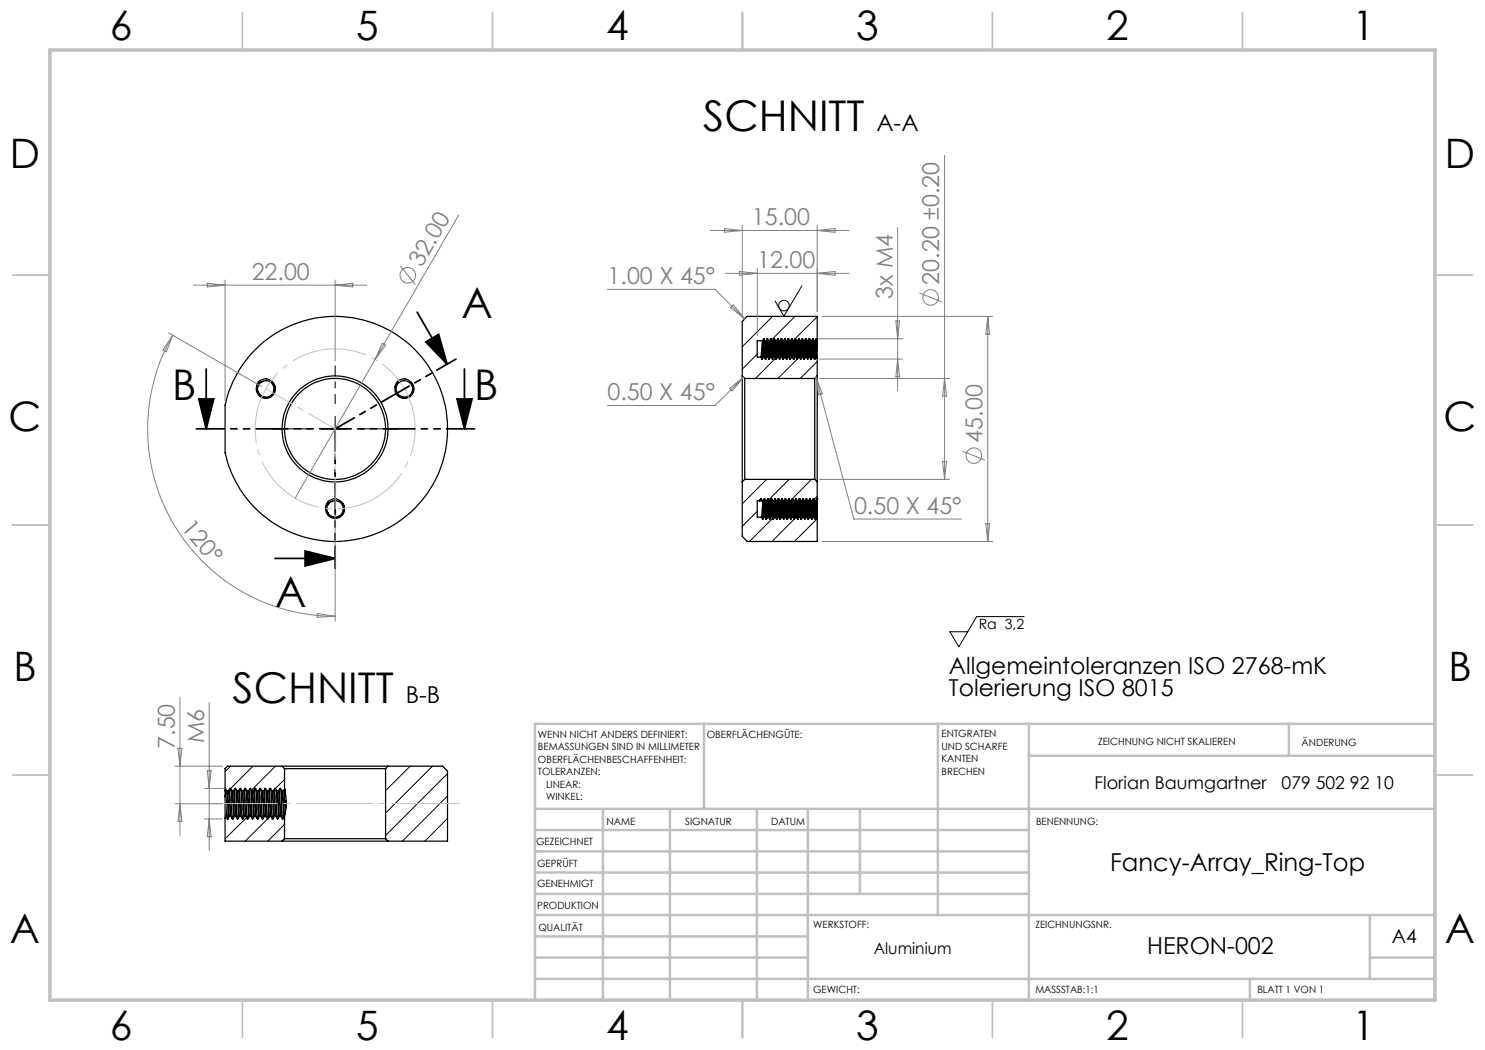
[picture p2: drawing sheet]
<svg xmlns="http://www.w3.org/2000/svg" width="297mm" height="210mm" viewBox="0 0 297 210" stroke-linecap="round" stroke-linejoin="round" font-family="sans-serif">
<g fill="none" stroke="#000" stroke-width=".25">
<path d="M52.5 76.3a1.65 1.65 0 0 1 2.2 .8 1.65 1.65 0 0 1-.9 2.2 1.65 1.65 0 0 1-2.2-.9M52.5 76.3h.1M52.5 76.3l-.7 .4-.5 .7M52.5 76.3a1.73 1.73 0 0 0-.7 2.4 1.73 1.73 0 0 0 2.4 .6 1.73 1.73 0 0 0 .6-2.4l-.4-.5M53.1 76.1h.1M54.4 76.4a1.8 1.8 0 0 0-1.9-.5 1.8 1.8 0 0 0-1.2 1.5M54.4 76.4a1.9 1.9 0 0 1-.6 3.2 1.9 1.9 0 0 1-2.5-2.2M54.8 78h.1M80.2 76.3a1.65 1.65 0 0 1 2.2 .8 1.65 1.65 0 0 1-.9 2.2 1.65 1.65 0 0 1-2.2-.9M80.2 76.3l-.7 .4-.5 .7M80.2 76.3a1.74 1.74 0 0 0-.7 2.4 1.74 1.74 0 0 0 2.4 .6 1.74 1.74 0 0 0 .6-2.4l-.4-.5M80.8 76.1h.1"/>
<path d="M82.1 76.4a1.81 1.81 0 0 0-1.9-.5 1.81 1.81 0 0 0-1.2 1.5M82.1 76.4a1.91 1.91 0 0 1-.6 3.2 1.91 1.91 0 0 1-2.5-2.2M82.5 78h.1M148.4 75.2v21.2M148.4 75.2l.5 .5M148.9 75.7v20.2M148.9 75.7h14M152.2 71.4l.2 .4M152.5 68.1l-.3 3.3M152.5 68.1h-1.1v3.3h.8M152.7 71.4l-.3 .4M152.7 67.9l-.3 3.9"/>
<path d="M152.7 71.4h.2M152.8 67.8l-.3 3.9M152.8 67.8l.2 .3M152.8 67.8l-.3 .3M152.9 71.4l.2 .4M153 68.1l-.3 3.3M153 68.1h.2M153.2 68.1l-.3 3.3M153.4 71.4l-.3 .4M153.4 71.4h.2M153.4 67.8l-.3 4M153.5 67.8l-.3 3.9"/>
<path d="M153.5 67.8l.2 .3M153.5 67.8l-.3 .3M153.6 71.4l.2 .4M153.7 68.1l-.3 3.3M153.7 68.1h.2M153.9 68.1l-.3 3.3M153.9 68.1l.2-.3 .3 .3M154.1 71.4l-.3 .4M154.1 67.8l-.3 4M154.1 71.4h.2M154.2 67.8l-.3 3.9M154.3 71.4l.2 .4"/>
<path d="M154.4 68.1l-.3 3.3M154.4 68.1h.2M154.6 68.1l-.3 3.3M154.8 71.4l-.3 .4M154.8 67.8l-.3 4M154.8 71.4h.2M154.9 67.8l-.3 3.9M154.9 67.8l.3 .3M154.9 67.8l-.3 .3M155 71.4l.2 .4M155.2 68.1l-.4 3.3M155.2 68.1h.1"/>
<path d="M155.3 68.1l-.3 3.3M155.5 71.4l-.3 .4M155.5 67.8l-.3 4M155.5 71.4h.2M155.6 67.8l-.3 3.9M155.6 67.8l.3 .3M155.6 67.8l-.3 .3M155.7 71.4l.2 .4M155.9 68.1l-.4 3.3M155.9 68.1h.1M156 68.1l-.3 3.3M156 68.1l.2-.3 .3 .3"/>
<path d="M156.2 71.4l-.3 .4M156.2 71.4h.2M156.2 67.8l-.3 4M156.3 67.8l-.3 3.9M156.4 71.4l.2 .4M156.5 68.1l-.3 3.3M156.5 68.1h.2M156.7 68.1l-.3 3.3M156.9 71.4l-.3 .4M156.9 71.4h.2M156.9 67.8l-.3 4M157 67.8l-.3 3.9"/>
<path d="M157 67.8l.2 .3M157 67.8l-.3 .3M157.1 71.4l.2 .4M157.2 68.1l-.3 3.3M157.2 68.1h.2M157.4 68.1l-.3 3.3M157.6 71.4l-.3 .4M157.6 71.4h.2M157.6 67.8l-.3 4M157.7 67.8l-.3 3.9M157.7 67.8l.2 .3M157.7 67.8l-.3 .3"/>
<path d="M157.8 71.4l.2 .4M157.9 68.1l-.3 3.3M157.9 68.1h.2M158.1 68.1l-.3 3.3M158.3 71.4l-.3 .4M158.3 67.8l-.3 4M158.3 71.4h.2M158.4 67.8l-.3 3.9M158.4 67.8l.2 .3M158.4 67.8l-.3 .3M158.5 71.4l.2 .4M158.6 68.1l-.3 3.3"/>
<path d="M158.6 68.1h.2M158.8 68.1l-.3 3.3M159 71.4l-.3 .4M159 67.8l-.3 4M159 71.4h.2M159.1 67.8l-.3 3.9M159.1 67.8l.2 .3M159.1 67.8l-.3 .3M159.2 71.4l.2 .4M159.3 68.1l-.3 3.3M159.3 68.1h.2M159.5 68.1l-.3 3.3"/>
<path d="M159.7 71.4l-.3 .4M159.7 67.8l-.3 4M159.7 71.4h.2M159.8 67.8l-.3 3.9M159.8 67.8l.3 .3M159.8 67.8l-.3 .3M159.9 71.4l.2 .4M160.1 68.1l-.4 3.3M160.1 68.1h.1M160.2 68.1l-.3 3.3M160.4 71.4l-.3 .4M160.4 67.8l-.3 4"/>
<path d="M160.5 67.8l-.3 3.9M160.5 67.8l.2 .3M160.5 67.8l-.3 .3M160.5 71.4l.3 .4M160.7 68.1l-.3 3.3M160.7 68.1h.2M160.9 68.1l-.3 3.2-.2 .1M161.1 71.4l-.3 .4M161.1 71.4h.2M161.1 67.8l-.3 4M161.2 67.8l-.3 3.9M161.2 67.8l.2 .3"/>
<path d="M161.2 67.8l-.3 .3M161.3 71.4l.2 .4M161.4 68.1l-.3 3.3M161.4 68.1h.2M161.6 68.1l-.3 3.3M161.8 71.4l-.3 .4M161.8 71.4h.2M161.8 67.8l-.3 4M161.9 67.8l-.3 3.9M161.9 67.8l.2 .3M161.9 67.8l-.3 .3M162 71.4l.2 .4"/>
<path d="M162.1 68.1l-.3 3.3M162.1 68.1h.2M162.3 68.1l-.3 3.3M162.5 71.4l-.3 .4M162.5 71.4h.2M162.5 67.8l-.3 4M162.6 67.8l-.3 3.9M162.6 67.8l.2 .3M162.6 67.8l-.3 .3M162.7 71.4l.2 .4M162.8 68.1l-.3 3.3M162.8 68.1h.2"/>
<path d="M162.9 75.7v20.2M163 68.1l-.3 3.3M163.2 71.4l-.3 .4M163.2 67.8l-.3 4M163.2 71.4l.2 .3M163.3 67.8l-.3 3.9M163.3 67.8l.1 .1M163.3 67.8l-.3 .3M163.4 67.9l-.2 3.5M163.4 67.9h.1M163.4 67.9v3.8M163.4 75.2v21.2"/>
<path d="M163.4 67.9v-4.6h-14l-1 1v10.9M163.4 71.7v3.5M163.4 75.2l-.5 .5M148.4 96.4v10.9l1 1h14v-4.6M148.9 95.9l-.5 .5M148.9 95.9h14M152.2 99.8l-.3 .3h-.5v3.3h.9M152.2 99.8l.3 .3M152.2 99.8h.1M152.2 99.8l.2 .4M152.2 99.8l-.2 .2M152.8 99.8l-.3 4"/>
<path d="M152.9 99.8l.2 .3M152.9 99.8l-.3 3.9M152.9 99.8l-.3 .3M153.5 99.8l-.3 4M153.6 99.8l.2 .3M153.6 99.8l-.3 3.9M153.6 99.8l-.3 .3M154.2 99.8l-.3 4M154.3 99.8l.3 .3M154.3 99.8l-.3 3.9M154.3 99.8l-.3 .3M154.9 99.8l-.3 4"/>
<path d="M155 99.8l.3 .3M155 99.8l-.3 3.9M155 99.8l-.3 .3M155.6 99.8l-.3 4M155.8 99.8l.2 .3M155.8 99.8l-.4 3.9M155.8 99.8l-.4 .3M156.3 99.8l-.3 4M156.4 99.8l.3 .3M156.4 99.8l-.3 3.9M156.4 99.8l-.3 .3M157 99.8l-.3 4"/>
<path d="M157.1 99.8l.3 .3M157.1 99.8l-.3 3.9M157.1 99.8l-.3 .3M157.7 99.8l-.3 4M157.8 99.8l.2 .3M157.8 99.8l-.3 3.9M157.8 99.8l-.3 .3M158.4 99.8l-.3 4M158.5 99.8l.2 .3M158.5 99.8l-.3 3.9M158.5 99.8l-.3 .3M159.1 99.8l-.3 4"/>
<path d="M159.2 99.8l.3 .3M159.2 99.8l-.3 3.9M159.2 99.8l-.3 .3M159.8 99.8l-.3 4M159.9 99.8l.3 .3M159.9 99.8l-.3 3.9M159.9 99.8l-.3 .3M160.5 99.8l-.3 4M160.7 99.8l.2 .3M160.7 99.8l-.4 3.9M160.7 99.8l-.4 .3M161.2 99.8l-.3 4"/>
<path d="M161.3 99.8l.3 .3M161.3 99.8l-.3 3.9M161.3 99.8l-.3 .3M161.9 99.8l-.3 4M162 99.8l.2 .3M162 99.8l-.3 3.9M162 99.8l-.3 .3M162.6 99.8l-.3 4M162.7 99.8l.2 .3M162.7 99.8l-.3 3.9M162.7 99.8l-.3 .3M162.9 95.9l.5 .5"/>
<path d="M163.3 99.8l-.3 4M163.4 99.8v.6M163.4 99.8l-.3 3.9M163.4 99.8l-.3 .3M163.4 99.8h.1M163.4 96.4v3.4M66.3 100.3a1.64 1.64 0 0 1 2.2 .8 1.64 1.64 0 0 1-.9 2.2 1.64 1.64 0 0 1-2.1-.9M66.3 100.3h.1M66.3 100.3l-.9 .6-.2 .6M66.3 100.3a1.74 1.74 0 0 0-.6 2.4 1.74 1.74 0 0 0 2.4 .6 1.74 1.74 0 0 0 .6-2.4l-.4-.5M66.9 100.1h.1M68.3 100.4a1.8 1.8 0 0 0-1.9-.5 1.8 1.8 0 0 0-1.2 1.6"/>
<path d="M68.3 100.4a1.9 1.9 0 0 1-.6 3.2 1.9 1.9 0 0 1-2.5-2.1M68.7 101.9v.1M151.9 100.2h.5M152.3 103.4l.2 .4M152.5 100.1l-.1 .1M152.5 100.1h.1M152.6 100.1l-.3 3.3M152.8 103.4l-.3 .4M152.8 103.4h.2M153 103.4l.2 .4M153.1 100.1l-.3 3.3M153.1 100.1h.2"/>
<path d="M153.3 100.1l-.3 3.3M153.5 103.4l-.3 .4M153.5 103.4h.2M153.7 103.4l.2 .4M153.8 100.1l-.3 3.3M153.8 100.1h.2M154 100.1l-.3 3.3M154.2 103.4l-.3 .4M154.2 103.4h.2M154.4 103.4l.2 .4M154.6 100.1l-.4 3.3M154.6 100.1h.1"/>
<path d="M154.7 100.1l-.3 3.3M154.9 103.4l-.3 .4M154.9 103.4h.2M155.1 103.4l.2 .4M155.3 100.1l-.4 3.3M155.3 100.1h.1M155.4 100.1l-.3 3.3M155.6 103.4l-.3 .4M155.6 103.4h.2M155.8 103.4l.2 .4M156 100.1l-.4 3.3M156 100.1h.1"/>
<path d="M156.1 100.1l-.3 3.3M156.3 103.4l-.3 .4M156.3 103.4h.2M156.5 103.4l.2 .4M156.7 100.1l-.4 3.3M156.7 100.1h.1M156.8 100.1l-.3 3.3M157 103.4l-.3 .4M157 103.4h.2M157.2 103.4l.2 .4M157.4 100.1l-.4 3.3M157.4 100.1h.1"/>
<path d="M157.5 100.1l-.3 3.3M157.7 103.4l-.3 .4M157.7 103.4h.2M157.9 103.4l.2 .4M158 100.1l-.3 3.3M158 100.1h.2M158.2 100.1l-.3 3.3M158.4 103.4l-.3 .4M158.4 103.4h.2M158.6 103.4l.2 .4M158.7 100.1l-.3 3.3M158.7 100.1h.2"/>
<path d="M158.9 100.1l-.3 3.3M159.1 103.4l-.3 .4M159.1 103.4h.2M159.3 103.4l.2 .4M159.5 100.1l-.4 3.3M159.5 100.1h.1M159.6 100.1l-.3 3.3M159.8 103.4l-.3 .4M159.8 103.4h.2M160 103.4l.2 .4M160.2 100.1l-.4 3.3M160.2 100.1h.1"/>
<path d="M160.3 100.1l-.3 3.3M160.5 103.4l-.3 .4M160.5 103.4h.2M160.7 103.4l.2 .4M160.9 100.1l-.4 3.3M160.9 100.1h.1M161 100.1l-.3 3.3M161.2 103.4l-.3 .4M161.2 103.4h.2M161.4 103.4l.2 .4M161.6 100.1l-.4 3.3M161.6 100.1h.1"/>
<path d="M161.7 100.1l-.3 3.3M161.9 103.4l-.3 .4M161.9 103.4h.2M162.1 103.4l.2 .4M162.2 100.1l-.3 3.3M162.2 100.1h.2M162.4 100.1l-.3 3.3M162.6 103.4l-.3 .4M162.6 103.4h.2M162.8 103.4l.2 .4M162.9 100.1l-.3 3.3M162.9 100.1h.2"/>
<path d="M163.1 100.1l-.3 3.3M163.3 103.5h.1M163.3 103.5l-.3 .3M163.3 103.5l.1 .2M163.4 100.4l-.1 3M163.4 100.4v3.3M45 159.3v4.3M45 158.1v1.2M45 157.7h.1M45 157.7v.4M45.1 157.7l-.1 .4M45.1 157.7l.3 .5"/>
<path d="M45.4 158.2l-.2 .2-.2 .9M45.4 158.2v2.6M45.4 158.2h.2M45.6 158.2l-.2 2.6M46 157.7h.1M46 157.7l-.4 .5M46 157.7l-.5 6.1M46.1 157.7l.3 .5M46.1 157.7l-.5 6M46.4 158.2l-.5 5M46.4 158.2h.3M46.7 158.2l-.5 5"/>
<path d="M47 157.7l-.5 6.1M47.1 157.7l.3 .5M47.1 157.7l-.4 .5M47.1 157.7l-.5 6M47.4 158.2l-.5 5M47.4 158.2h.3M47.7 158.2l-.5 5M48 157.7h.1M48 157.7l-.3 .5M48 157.7l-.5 6.1M48.1 157.7l.3 .5M48.1 157.7l-.5 6"/>
<path d="M48.4 158.2l-.5 5M48.4 158.2h.2M48.6 158.2l-.4 5M49 157.7h.1M49 157.7l-.4 .5M49 157.7l-.5 6.1M49.1 157.7l.3 .5M49.1 157.7l-.5 6M49.4 158.2l-.5 5M49.4 158.2h.3M49.7 158.2l-.5 5M50 157.7l-.5 6.1"/>
<path d="M50.1 157.7l.3 .5M50.1 157.7l-.4 .5M50.1 157.7l-.5 6M50.4 158.2l-.5 5M50.4 158.2h.3M50.7 158.2l-.5 5M51 157.7h.1M51 157.7l-.3 .5M51 157.7l-.5 6.1M51.1 157.7l.3 .5M51.1 157.7l-.5 6M51.4 158.2l-.5 5"/>
<path d="M51.4 158.2h.2M51.6 158.2l-.4 5M52 157.7h.1M52 157.7l-.4 .5M52 157.7l-.5 6.1M52.1 157.7l.3 .5M52.1 157.7l-.5 6M52.4 158.2l-.5 5M52.4 158.2h.3M52.7 158.2l-.5 5M53 157.7l-.5 6.1M53.1 157.7l.3 .5"/>
<path d="M53.1 157.7l-.4 .5M53.1 157.7l-.5 6M53.4 158.2l-.5 5M53.4 158.2h.3M53.7 158.2l-.5 5M54 157.7h.1M54 157.7l-.3 .5M54 157.7l-.5 6.1M54.1 157.7l.3 .5M54.1 157.7l-.5 6M54.4 158.2l-.5 5M54.4 158.2h.3"/>
<path d="M54.7 158.2l-.5 5M55 157.7h.1M55 157.7l-.3 .5M55 157.7l-.5 6.1M55.1 157.7l.3 .5M55.1 157.7l-.5 6M55.4 158.2l-.5 5M55.4 158.2h.3M55.7 158.2l-.5 5M56 157.7l-.5 6.1M56.1 157.7l.3 .5M56.1 157.7l-.4 .5"/>
<path d="M56.1 157.7l-.5 6M56.4 153.2h21.2M56.4 158.2l-.5 5M56.4 153.2h-10.9l-.5 .5v4M56.4 158.2h.3M56.4 153.2l.5 .5M56.7 158.2l-.5 5M56.9 153.7h20.2M56.9 157.8l-.2 .4M56.9 153.7v4.1M56.9 157.8h.1M56.9 157.8l.1 .3"/>
<path d="M56.9 157.8l-.4 6M57 158.1l.2 2M57 158.1l-.4 5.6M77.1 153.7v14M77.6 153.2h10.9l1 1v14h-11.9M77.6 153.2l-.5 .5M45 163.6v4.6h11.4M45.3 163.4l.2 .4M45.3 163.4l-.3 .2M45.4 160.8l-.1 2.6M45.9 163.2l-.3 .6h-.1M45.9 163.2h.3"/>
<path d="M46.2 163.2l.3 .6M46.9 163.2l-.3 .6h-.1M46.9 163.2h.3M47.2 163.2l.3 .6M47.9 163.2l-.4 .6M47.9 163.2h.3M48.2 163.2l.3 .6M48.9 163.2l-.3 .6h-.1M48.9 163.2h.3M49.2 163.2l.3 .6M49.9 163.2l-.3 .6h-.1M49.9 163.2h.3"/>
<path d="M50.2 163.2l.3 .6M50.9 163.2l-.4 .6M50.9 163.2h.3M51.2 163.2l.3 .6M51.9 163.2l-.3 .6h-.1M51.9 163.2h.3M52.2 163.2l.3 .6M52.9 163.2l-.4 .6M52.9 163.2h.3M53.2 163.2l.3 .6M53.9 163.2l-.4 .6M53.9 163.2h.3"/>
<path d="M54.2 163.2l.3 .6M54.9 163.2l-.3 .6h-.1M54.9 163.2h.3M55.2 163.2l.3 .6M55.9 163.2l-.4 .6M55.9 163.2h.3M56.2 163.2l.3 .6M56.4 168.2h21.2M56.9 167.7h20.2M56.9 163.2l-.4 .6M56.9 163.2v4.5M56.9 167.7l-.5 .5"/>
<path d="M57 162.8l-.1 .4M57.2 160.1l-.2 2.7M77.1 167.7l.5 .5"/>
<circle cx="67" cy="85.8" r="22.5"/>
<circle cx="67" cy="85.8" r="10.6"/>
<circle cx="67" cy="85.8" r="10.1"/>
</g>
<g fill="none" stroke="#000" stroke-width=".2">
<path d="M160.4 57.2l-3.6 6-1.8-3M151.4 70.8l-3 3M154.5 63.3l-6.1 6M155.1 71.7l-4 4M159 63.3l-4.7 4.6M159.5 71.8l-3.9 3.9M159.8 71.4l-.3 .3M163.4 63.4l-4.8 4.7M163.4 67.8v.1M163.4 72.3l-3.3 3.4M64.5 85.8h5M67 83.3v5"/>
<path d="M153.3 95.9l-4.9 4.9M157.8 95.9l-4.1 4.1M162.3 95.9l-4.2 4.2M163.4 99.3l-.6 .6M151.4 102.3l-3 3M154.5 103.7l-4.6 4.6M158.9 103.8l-4.5 4.5M159.2 103.4l-.3 .4M163.4 103.7l-4.5 4.6M163.4 108.2v.1M204.8 123.3h-9.5l-3.5 6.1-1.8-3h3.6M45.8 158l-.2 .2"/>
<path d="M46.1 153.2l-1.1 1.1M50.6 153.2l-4.5 4.5M54.8 158l-.2 .2M55.1 153.2l-4.8 4.8M56.9 155.9l-1.8 1.8M82 153.2l-4.9 4.9M86.5 153.2l-9.4 9.4M89.5 154.7l-12.4 12.4M89.5 159.2l-9 9M49.3 163.5l-4.3 4.3M53.5 163.8l-4.5 4.4M54 163.2l-.3 .4"/>
<path d="M56.9 164.9l-3.3 3.3M89.5 163.7l-4.5 4.5M89.5 168.2h.1"/>
<circle cx="156.8" cy="61.1" r="1.06"/>
</g>
<g fill="none" stroke="#808080" stroke-width=".2">
<path d="M188.9 31.1v64.8M38.7 57h34.7M41.5 56.6l3.5 .4-3.5 .4zM45 56v24.1M67 56v16.2M67 57l3.6-.4v.8zM80.1 53.2l2.9 3.7M91.7 43l-16.7 28.9M121.5 57.9h21.5l5.9 5.9M142.1 46.1h27.7M144.9 45.7l3.5 .4-3.5 .4zM145.1 54.7h24.7"/>
<path d="M147.9 54.3l3.5 .4-3.5 .4zM148.4 45.1v18.2M151.4 53.6v13.5M163.4 45.1v17.2M163.4 54.7l3.6-.4v.8zM163.4 46.1l3.6-.4v.8zM179.5 45.5v32.7M183.9 58.6l4.4 1.8M33.7 66.6l18.6 10.7M34.5 67.1l-1.2 3.3-.7-.4zM34.5 67.1a37.5 37.5 0 0 0 32.5 56.2M75 71.9l-16 27.8"/>
<path d="M76.4 68.6l.7 .4-2.1 2.9zM145.9 77.7l2.8-2.2-2.3 2.7zM146.7 61l2.2 2.8-2.7-2.2zM148.7 75.5l-5.7 5.6h-21.5M163.2 75.5l1.3 3.3-.8 .2zM163.2 75.5l7.6 28.3h21.5M163.6 67.8h17M163.9 75.7h26M164 71.8h16.6M164.4 63.3h34.1M179.2 64.2h.7l-.4 3.6zM179.5 71.8l.4 3.6h-.7z"/>
<path d="M188.9 75.7l.4 3.5h-.8zM197.6 63.3v45M197.6 63.3l.3 3.5h-.7zM163.9 95.9h26M188.5 92.3h.8l-.4 3.6zM192.5 90.2l4.5 1.8M67 102.8v21.5M164.4 108.3h34.1M197.2 104.7h.7l-.3 3.6zM36 139.4v27.7M63.5 122.7l3.5 .6-3.6 .2zM35 153.2h9.5"/>
<path d="M35.6 149.7h.8l-.4 3.5zM40.9 157.7h4.1M41.5 154.2h.7l-.4 3.5zM41.8 140.5v29.6M35 160.8h9.4M36 160.8l.4 3.5h-.8zM40.9 163.8h3.6M41.8 163.8l.4 3.5h-.7z"/>
<circle cx="81.6" cy="55.1" r="1.56"/>
<circle cx="186.1" cy="59.5" r="1.55"/>
<circle cx="194.8" cy="91.1" r="1.55"/>
</g>
<path d="M39.8 79.8h3l-1.6 6zM41.2 73.8v12M83.4 62.4l6 10.4M85.2 68.4l2.5-1.5 1.7 5.9zM91.4 79.8h3l-1.5 6zM92.9 73.8v12M55 111.7h12M61 110.2l6 1.5-6 1.5z" fill="none" stroke="#000" stroke-width=".35"/>
<path d="M82.3 81.1a16 16 0 0 0-26.7-6.5 16 16 0 0 0 7.1 26.6 16 16 0 0 0 19.9-19l-.3-1.1" fill="none" stroke="#c0c0c0" stroke-width=".2" stroke-dasharray="15.2 1.3 1.3 1.3" stroke-dashoffset="5" stroke-linecap="butt"/>
<path d="M62 85.8h-7.6M67 80.8v-7.6M67 90.8v7.6M72 85.8h7.6" fill="none" stroke="#000" stroke-width=".2" stroke-dasharray="15.2 1.3 1.3 1.3" stroke-dashoffset="13.3"/>
<path d="M94.9 85.8h-55.6" fill="none" stroke="#000" stroke-width=".35" stroke-dasharray="6.3 1.3 1.3 1.3 1.3 1.3" stroke-dashoffset=".7"/>
<path d="M67 85.8v27.9M67 85.8l24.2-14" fill="none" stroke="#000" stroke-width=".35" stroke-dasharray="6.3 1.3 1.3 1.3 1.3 1.3" stroke-dashoffset="1.9"/>
<path d="M67 85.8l-13.8-8M67 85.8v16" fill="none" stroke="#c0c0c0" stroke-width=".2" stroke-dasharray="15.2 1.3 1.3 1.3" stroke-dashoffset="9.1"/>
<path d="M91.9 160.7h-50" fill="none" stroke="#c0c0c0" stroke-width=".2" stroke-dasharray="15.2 1.3 1.3 1.3" stroke-dashoffset="1.7"/>
<g fill="none" stroke="#c0c0c0" stroke-width=".35">
<path d="M48.5 2.5v7.5M98.5 2.5v7.5M148.5 2.5v7.5M198.5 2.5v7.5M248.5 2.5v7.5M2.5 55h7.5M287 55h7.5M2.5 105h7.5M287 105h7.5M2.5 155h7.5M287 155h7.5M48.5 200v7.5"/>
<path d="M98.5 200v7.5M148.5 200v7.5M198.5 200v7.5M248.5 200v7.5"/>
</g>
<g fill="none" stroke="#c0c0c0" stroke-width=".5">
<path d="M140.8 144.8v17M187.6 144.8v38.2M205.8 144.8v55.2M205.8 151.2h81.2M257.8 144.8v6.4M287 144.8h-180v55.2M107 161.8h180M107 178.8h98.8M107 174.5h98.8M107 170.3h98.8M107 166h98.8M120.6 161.8v38.2"/>
<path d="M134 161.8v38.2M151.4 161.8v38.2M161.6 161.8v38.2M172 161.8v17M107 195.8h180M107 191.5h54.6M107 187.3h54.6M107 183h180M250 195.8v4.2M274 191.5h13M274 183v12.8"/>
</g>
<path d="M10 10h277v190h-277z" fill="none" stroke="#c0c0c0" stroke-width=".7"/>
<g fill="#000">
<path d="M91.4 79.8h3l-1.5 6zM39.8 79.8h3l-1.6 6z"/>
<path d="M61 110.2l6 1.5-6 1.5zM85.2 68.4l2.5-1.5 1.7 5.9z"/>
</g>
<g font-size="8.5">
<text x="140.7" y="26.1">SCHNITT</text>
<text x="92.3" y="63.6">A</text>
<text x="34.5" y="80">B</text>
<text x="94.9" y="80">B</text>
<text x="55" y="121.3">A</text>
<text x="46.5" y="140.7">SCHNITT</text>
</g>
<g font-size="8.1">
<text x="22" y="8">6</text>
<text x="71.2" y="8">5</text>
<text x="121.2" y="8">4</text>
<text x="171.3" y="8">3</text>
<text x="221.3" y="8">2</text>
<text x="270.5" y="8">1</text>
<text x="2" y="33.6">D</text>
<text x="289" y="33.6">D</text>
<text x="1.7" y="86.1">C</text>
<text x="288.7" y="86.1">C</text>
<text x="2.7" y="136.1">B</text>
<text x="289.7" y="136.1">B</text>
<text x="2" y="188.6">A</text>
<text x="289" y="188.6">A</text>
<text x="22" y="208">6</text>
<text x="71.2" y="208">5</text>
<text x="121.2" y="208">4</text>
<text x="171.3" y="208">3</text>
<text x="221.3" y="208">2</text>
<text x="270.5" y="208">1</text>
</g>
<text font-size="4.9" x="222" y="174.3">Fancy-Array_Ring-Top</text>
<g font-size="4.7">
<text x="175.3" y="26.1">A-A</text>
<text x="189.8" y="134.7">Allgemeintoleranzen ISO 2768-mK</text>
<text x="81.1" y="140.7">B-B</text>
<text x="189.8" y="139.3">Tolerierung ISO 8015</text>
<text x="229.4" y="190.9">HERON-002</text>
</g>
<g font-size="4.7" fill="#808080">
<text x="150.4" y="45.1">15.00</text>
<text x="84.3" y="53.7" transform="rotate(-60 84.3 53.7)">32.00</text>
<text x="151.4" y="53.6">12.00</text>
<text x="50.3" y="56">22.00</text>
<text x="121.5" y="56.8">1.00 X 45°</text>
<text x="178.5" y="59.8" transform="rotate(-90 178.5 59.8)">3x M4</text>
<text x="187.9" y="56.9" transform="rotate(-90 187.9 56.9)">20.20 ±0.20</text>
<text x="121.5" y="80.1">0.50 X 45°</text>
<text x="196.5" y="88.5" transform="rotate(-90 196.5 88.5)">45.00</text>
<text x="36.1" y="105.6" transform="rotate(50 36.1 105.6)">120°</text>
<text x="170.8" y="102.8">0.50 X 45°</text>
<text x="35" y="149.8" transform="rotate(-90 35 149.8)">7.50</text>
<text x="40.9" y="148.7" transform="rotate(-90 40.9 148.7)">M6</text>
</g>
<text font-size="3.9" x="278.4" y="188.6">A4</text>
<g font-size="3.5">
<text x="218.9" y="157.7">Florian Baumgartner</text>
<text x="256.3" y="157.7">079 502 92 10</text>
</g>
<text font-size="3.2" x="174.8" y="190.9">Aluminium</text>
<text font-size="2.8" x="195.7" y="125.7">Ra 3,2</text>
<g font-size="2">
<text x="107.6" y="147.6">WENN NICHT ANDERS DEFINIERT:</text>
<text x="141.4" y="147.6">OBERFLÄCHENGÜTE:</text>
<text x="188.3" y="147.5">ENTGRATEN</text>
<text x="188.3" y="150">UND SCHARFE</text>
<text x="219.6" y="149">ZEICHNUNG NICHT SKALIEREN</text>
<text x="260.3" y="149.2">ÄNDERUNG</text>
<text x="107.6" y="150.1">BEMASSUNGEN SIND IN MILLIMETER</text>
<text x="107.6" y="152.6">OBERFLÄCHENBESCHAFFENHEIT:</text>
<text x="107.6" y="155.1">TOLERANZEN:</text>
<text x="188.3" y="152.5">KANTEN</text>
<text x="188.3" y="155">BRECHEN</text>
<text x="109.2" y="157.6">LINEAR:</text>
<text x="109.2" y="160.1">WINKEL:</text>
<text x="121.3" y="165">NAME</text>
<text x="137" y="164.9">SIGNATUR</text>
<text x="154.2" y="164.9">DATUM</text>
<text x="207.2" y="164.9">BENENNUNG:</text>
<text x="107.2" y="169.1">GEZEICHNET</text>
<text x="107.4" y="173.3">GEPRÜFT</text>
<text x="107.4" y="177.4">GENEHMIGT</text>
<text x="107.5" y="181.8">PRODUKTION</text>
<text x="162.6" y="185.5">WERKSTOFF:</text>
<text x="207.1" y="185.5">ZEICHNUNGSNR.</text>
<text x="107.7" y="186.1">QUALITÄT</text>
<text x="162.6" y="198.5">GEWICHT:</text>
<text x="207.1" y="198.6">MASSSTAB:1:1</text>
<text x="251.5" y="198.6">BLATT 1 VON 1</text>
</g>
</svg>
